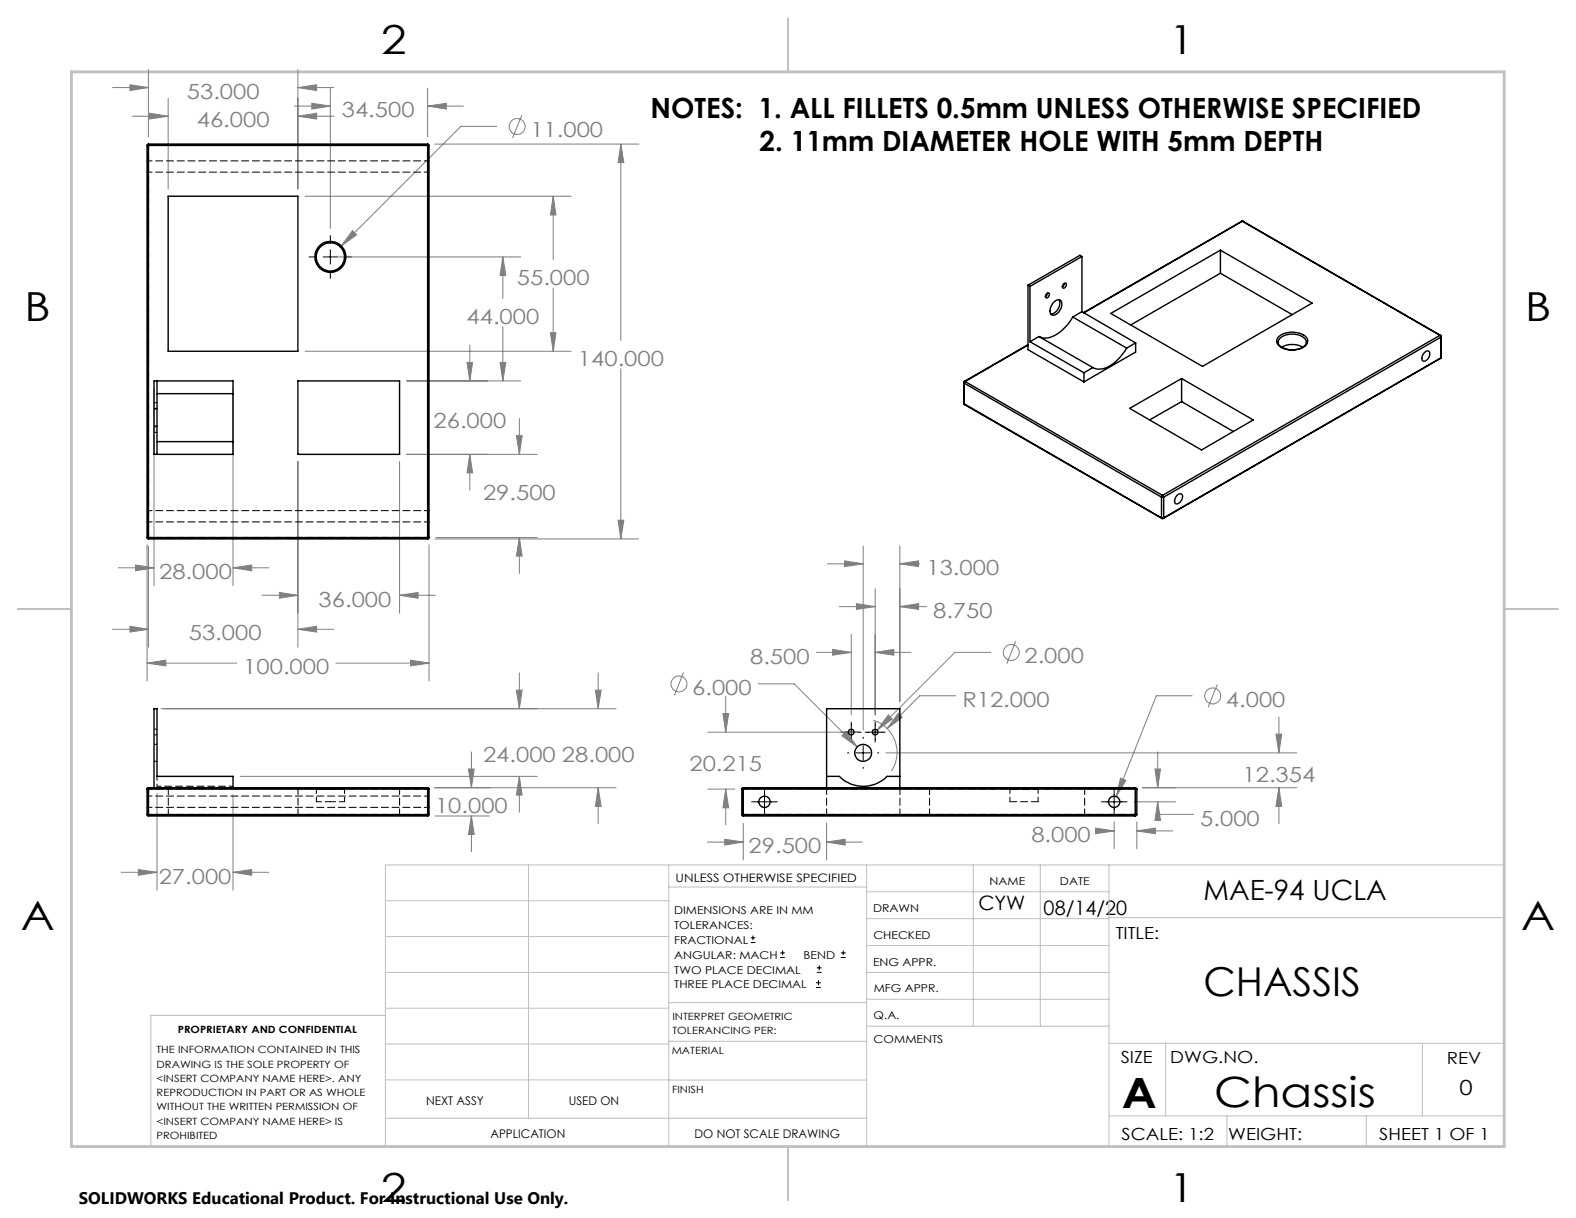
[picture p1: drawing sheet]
<svg xmlns="http://www.w3.org/2000/svg" width="279mm" height="216mm" viewBox="0 0 279 216" stroke-linecap="round" stroke-linejoin="round" font-family="sans-serif">
<g fill="none" stroke="#808080" stroke-width=".18">
<path d="M20 15.5h6.3M23 15l3.3 .5-3.3 .6zM26.3 12.3v12M29.8 17.4v16.1M52.2 18.8h6.4M52.8 12.3v21.2M52.8 15.5h6.4M52.8 15.5l3.3-.5v1.1zM55.3 18.3l3.3 .5-3.3 .5zM58.6 15.6v24.9M75.8 15.6v8.7M75.8 18.8h6.4"/>
<path d="M75.8 18.8l3.3-.5v1zM23.5 20.6h6.3M26.5 20.1l3.3 .5-3.3 .5zM52.8 20.6h6.4M52.8 20.6l3.3-.5v1zM54.1 34.8h47.1M77.1 25.5h36.1M88.1 22.4h-6.4l-21.2 21.2M92.5 20.4l-1.6 4M98.1 34.8v11.2M98.1 34.8l.5 3.3h-1zM110.1 25.5v34.8"/>
<path d="M110.1 25.5l.5 3.3h-1zM59.8 45.5h32.5M62.5 40.9l.7 .7-2.7 2zM89.1 45.5v7.4M89.1 57.9v9.6M89.1 45.5l.6 3.3h-1zM97.6 59h1l-.5 3.3zM98.1 51v11.3M27.3 68.8v35M41.3 68.8v35M54.1 62.3h47.1M72.1 67.5h20.2"/>
<path d="M82.8 64.2h1l-.5 3.3zM83.3 61.2v6.3M88.7 64.2h1l-.6 3.3zM91.5 77.2h1.1l-.5 3.3zM92.1 74.2v6.3M110.1 65.4v30.1M26.1 96.6v24.1M26.3 96.8v17.9M52.8 81.8v32.9M70.8 81.8v26.9M72.1 80.5h23.1M76.1 96.6v24.1"/>
<path d="M77.1 95.5h36.1M77.3 95.3h17.9M83.3 80.5l.5 3.3h-1zM83.3 80.5v6.4M92.1 95.3v6.3M92.1 95.3l.5 3.3h-1.1zM109.6 92.2h1l-.5 3.3zM146.7 99.9h6.3M149.7 99.4l3.3 .5-3.3 .5zM153 96.8v32.6M159.5 96.8v27.6M159.5 99.9h3.6"/>
<path d="M159.5 99.9l3.3-.5v1zM20 111.5h6.3M21 100.6h6.3M23 111l3.3 .5-3.3 .5zM24 100.2l3.3 .4-3.3 .6zM26.1 117.5h15.8M26.1 117.5l3.3-.5v1zM41.3 100.6h6.4M41.3 100.6l3.3-.4v1zM46.5 105.5h6.3M49.5 105l3.3 .5-3.3 .5zM52.8 111.5h6.4"/>
<path d="M52.8 111.5l3.3-.5v1zM59.5 117.5h16.6M70.8 105.5l3.3-.5v1zM70.8 105.5h6.4M72.8 117l3.3 .5-3.3 .5zM92.1 119.3v6.3M106 119.3v6.3M121.2 119.2l-1.6 4.1M144.7 115.6h6.2M147.6 115.1l3.3 .5-3.3 .5zM148.8 107.5h6.4M150.9 112.5v14.2"/>
<path d="M151.8 107l3.4 .5-3.4 .5zM155.2 115.6h6.3M155.2 104.4v22.3M155.2 115.6l3.3-.5v1zM159.5 107.5h4.8M159.5 107.5l3.3-.5v1zM175.6 115.6h-6.3l-13.8 13.8M180.1 113.6l-1.6 4.1M28.6 125.6h80.6M42.6 137.6h52.6M77.1 139.6h32.1M83 136.3h1.1l-.5 3.3z"/>
<path d="M83.6 133.3v6.3M91.5 122.3h1.1l-.5 3.3zM92.1 137.6v6.4M92.1 137.6l.5 3.3h-1.1zM105.6 122.3h1l-.6 3.3zM106 139.6l.6 3.3h-1zM106 139.6v6.4M125.5 129.8h26.6M125.5 139.9h4.7M128.2 126.5h1l-.5 3.3zM128.7 139.9l.5 3.3h-1zM128.7 123.4v6.4"/>
<path d="M128.7 139.9v6.3M134.4 121.2h6.4l11.2 11.2M150 129.7l2 2.7-2.7-2zM154.8 127.6a6 6 0 0 1 3.2 9.1M157.1 133.5h72.8M157.5 126.7l.7 .8-2.7 1.9zM159.2 126.4l.7 .8-2.6 2zM169.4 123.3h-6.3l-5.8 5.9M198.6 137.9l1 .4-1.7 2.9zM202.5 139.6h27.4M204.8 136.3h.9l-.5 3.3zM205.2 133.3v6.3"/>
<path d="M211.3 123.3h-6.3l-7.1 17.9M215.8 121.4l-1.6 4M226.2 130.1h1l-.5 3.4zM226.7 139.6l.5 3.3h-1zM226.7 127.1v6.4M226.7 139.6v6.4M21.5 154.6h6.3M24.5 154.1l3.3 .5-3.3 .6zM27.8 140.7v17.1M41.3 140.9v16.9M41.3 154.6h6.4M41.3 154.6l3.3-.5v1.1z"/>
<path d="M77.1 144.6h9.6M83.6 144.6v6.4M83.6 144.6l.5 3.3h-1.1zM125.4 149.3h6.4M128.5 148.8l3.3 .5-3.3 .5zM131.8 145.9v6.5M146.5 145.9v6.5M146.5 149.3h6.4M146.5 149.3l3.3-.5v1zM194.2 146.8l3.3 .5-3.3 .5zM194.6 147.3h2.9M197.5 145.7v4.8"/>
<path d="M201.1 142.1h7.3M201.5 145.7v4.8M201.5 147.3h6.4M201.5 147.3l3.3-.5v1zM205.2 142.1v2.3h6.4M205.2 142.1l.5 3.3h-.9z"/>
<circle cx="91.7" cy="22.4" r="1.42"/>
<circle cx="179.3" cy="115.6" r="1.41"/>
<circle cx="120.4" cy="121.2" r="1.41"/>
<circle cx="215" cy="123.4" r="1.41"/>
</g>
<g fill="none" stroke="#000" stroke-width=".18">
<path d="M54.8 45.5h1.2M57.3 45.5h2.5M58.6 41.8v1.2M58.6 44.3v2.5M58.6 48.1v1.2M61.1 45.5h1.2M135.5 139.8v4.6M149.1 129.8h3.6M150.2 133.5h.3M150.9 128v3.6M151.8 133.5h2.5M153 130.7v.2"/>
<path d="M153 132.2v2.5M153 136v.2M153.4 129.8h3.5M155.2 128v3.6M155.6 133.5h.2M197.5 139.8v4.6M133.2 142.1h4.6M195.3 142.1h4.5M133.1 167.1h.8M133.1 166.2h.8M133.5 165.8v.9M138.3 169.7h.8"/>
<path d="M138.3 168.9h.8M138.7 168.5v.8M144.7 175h.8M144.7 174.2h.8M144.8 172.4h.9M144.8 171.6h.9M145.1 173.8v.8M145.2 171.1v.9M149.1 169.7h.8M149.1 168.9h.8M149.5 168.5v.8"/>
</g>
<g fill="none" stroke="#c0c0c0" stroke-width=".18">
<path d="M68.3 159.7h50.3M93.7 153.3v44.9M118.6 153.3v49.9M118.6 157.2h35M153.6 153.3v49.9M153.6 158.1h43M172.5 153.3v28.6M184.4 153.3v28.6M196.6 153.3v49.9M266.7 153.3h-198.4v49.9M68.3 178.7h50.3M68.3 172.4h50.3"/>
<path d="M68.3 166h50.3M68.3 180h-41.6v23.2M118.6 177.7h35M153.6 167.6h43M153.6 162.8h43M153.6 172.4h43M153.6 177.1h43M196.6 162.7h70.1M68.3 198.2h85.3M68.3 185.1h50.3M68.3 191.4h50.3M118.6 191.5h35"/>
<path d="M118.6 184.6h35M153.6 181.9h43M196.6 197.8h70.1M196.6 184.9h70.1M206.7 184.9v12.9M217.5 197.8v5.4M242.2 197.8v5.4M252.2 184.9v12.9"/>
</g>
<path d="M139.7 3.2v9.5M3.1 107.9h9.6M266.7 107.9h9.5M139.7 203.2v9.6" fill="none" stroke="#c0c0c0" stroke-width=".25"/>
<path d="M12.7 12.7h254v190.5h-254z" fill="none" stroke="#c0c0c0" stroke-width=".5"/>
<path d="M105.6 122.3h1l-.6 3.3zM106 139.6l.6 3.3h-1zM24.5 154.1l3.3 .5-3.3 .6zM41.3 154.6l3.3-.5v1.1zM83.6 144.6l.5 3.3h-1.1zM83 136.3h1.1l-.5 3.3zM91.5 122.3h1.1l-.5 3.3zM92.1 137.6l.5 3.3h-1.1zM109.6 92.2h1l-.5 3.3zM110.1 25.5l.5 3.3h-1zM70.8 105.5l3.3-.5v1zM49.5 105l3.3 .5-3.3 .5zM83.3 80.5l.5 3.3h-1zM82.8 64.2h1l-.5 3.3zM52.8 111.5l3.3-.5v1zM23 111l3.3 .5-3.3 .5zM62.5 40.9l-2 2.7 2.7-2zM55.3 18.3l3.3 .5-3.3 .5zM75.8 18.8l3.3-.5v1zM97.6 59h1l-.5 3.3zM98.1 34.8l.5 3.3h-1zM89.1 45.5l.6 3.3h-1zM88.7 64.2h1l-.6 3.3zM52.8 15.5l3.3-.5v1.1zM23 15l3.3 .5-3.3 .6zM52.8 20.6l3.3-.5v1zM26.5 20.1l3.3 .5-3.3 .5zM41.3 100.6l3.3-.4v1zM24 100.2l3.3 .4-3.3 .6zM91.5 77.2h1.1l-.5 3.3zM92.1 95.3l.5 3.3h-1.1zM26.1 117.5l3.3-.5v1zM72.8 117l3.3 .5-3.3 .5zM150 129.7l-.7 .7 2.7 2zM159.2 126.4l-1.9 2.8 2.6-2zM198.6 137.9l-.7 3.3 1.7-2.9zM157.5 126.7l-2 2.7 2.7-1.9zM146.5 149.3l3.3-.5v1zM128.5 148.8l3.3 .5-3.3 .5zM194.2 146.8l3.3 .5-3.3 .5zM201.5 147.3l3.3-.5v1zM205.2 142.1l.5 3.3h-.9zM204.8 136.3h.9l-.5 3.3zM149.7 99.4l3.3 .5-3.3 .5zM159.5 99.9l3.3-.5v1zM226.2 130.1h1l-.5 3.4zM226.7 139.6l.5 3.3h-1zM151.8 107l3.4 .5-3.4 .5zM159.5 107.5l3.3-.5v1zM155.2 115.6l3.3-.5v1zM147.6 115.1l3.3 .5-3.3 .5zM128.2 126.5h1l-.5 3.3zM128.7 139.9l.5 3.3h-1z" fill="#808080"/>
<g fill="none" stroke="#000" stroke-width=".25">
<path d="M26.1 25.8h.2M26.1 25.8v69.5M26.3 25.5v.3M26.3 25.5l-.2 .3M26.3 25.8v69.5M26.3 25.5h49.5M26.3 25.8h49.5M29.8 34.8h23v27.5h-23zM75.8 25.5v.3M75.8 25.5l.3 .3M75.8 25.8h.3M75.8 25.8v69.5"/>
<path d="M76.1 25.8v69.5M220.1 39.2h.3M220.1 39.2h.1M220.1 39.2l-28 16.2M220.2 39.2h.2M220.2 39.2l35.1 20.2M220.2 39.2l-28 16.3M220.4 39.2l35 20.2M182.2 50.6v11.4l10 5.7M182.2 50.6l.4 .2M182.6 50.8v9.8M184.2 59.7l-1.6 .9"/>
<path d="M184.2 59.7l9.5 5.5M185.5 52.1a.29 .29 0 0 1 .5-.1 .29 .29 0 0 1-.1 .5l-.3 .3h-.2l-.1-.4zM185.7 52l-.4 .6M186.8 53.6a.74 .74 0 0 1 .8-.5 .74 .74 0 0 1 .6 .7 2 2 0 0 1-1.6 2.1 1.05 1.05 0 0 1-.3-1.6zM187.7 53.1a1.95 1.95 0 0 1-1.4 2.6M188.6 50.3l.3-.1a.49 .49 0 0 1 0 .6 .49 .49 0 0 1-.6 .2v-.3zM188.7 50.2l-.4 .6M190.2 56.2a6.6 6.6 0 0 1-4.9 3.7l-1.1-.2M190.2 56.2l9.5 5.5M191.8 45.5l-9.2 5.3M191.8 55.2l-1.6 1M191.8 45.5v9.7"/>
<path d="M191.8 45.5l-.3-.2-9.3 5.3M191.8 55.2l9.5 5.6M196.9 55.6l19.5-11.3 16.2 9.4-19.4 11.2zM216.4 44.3v4.1M216.4 48.4l-16 9.2M216.4 48.4l12.7 7.4M226.6 59.8a3.8 3.8 0 0 1 5.1 .1 1.25 1.25 0 0 1-.8 1.8 3.9 3.9 0 0 1-4.4-.7l-.2-.7zM255.3 59.4l.1 .4M255.3 59.4h.1M255.3 59.4l-49.2 28.4M255.4 59.4l.1 .3M255.4 59.8l-49.1 28.3"/>
<path d="M255.4 59.8v3.6M255.5 59.7l-.1 .1M255.5 59.7v3.6M27.8 67.5v13M27.8 69.8h13.5M27.8 78.3h13.5M41.3 69.8v8.5M41.3 69.8v-2.3h-14v13h14v-2.2M52.8 67.5h18v13h-18zM170.9 71.5l.1 .2M170.9 67.8v.1M170.9 71.5v.1"/>
<path d="M170.9 67.8v3.7M170.9 71.6l.1 .1M170.9 67.9l35 20.2M170.9 67.9v3.7M170.9 71.6l35 20.2M171 67.6l-.1 .2M171 67.6h.1M171 71.7l35 20.2M171.1 67.6l-.2 .3M171.1 67.6l35 20.2M182.2 61.2l-11.1 6.4M182.2 61.1l-11.2 6.5"/>
<path d="M182.6 60.6l9.6 5.5M192.2 66.1v1.6M193.7 65.2l-1.5 .9M199.7 61.7a7.2 7.2 0 0 1-4.5 3.7 2.17 2.17 0 0 1-1.5-.2M200.3 72.4l9.2-5.3 12.7 7.3-9.2 5.4zM201.3 60.8v1.6l-9.1 5.3M201.3 60.8l-1.6 .9M209.5 67.1v4.1M209.5 71.2l9.2 5.3M209.5 71.2l-5.7 3.2M227.2 61.6a3.8 3.8 0 0 1 3.8 0M231.6 60.6a1.81 1.81 0 0 1-1.9 1.3 2.77 2.77 0 0 1-3.1-1.1 1.49 1.49 0 0 1 1.4-1.4 3 3 0 0 1 3.6 1v.3"/>
<path d="M252.6 62.5a.53 .53 0 0 1 .7-.2 .53 .53 0 0 1 .1 .7 .94 .94 0 0 1-1.2 .9l-.1-.6zM255.4 63.5l-49.2 28.4M255.4 63.4v.1M255.4 63.4l-49.1 28.4M255.5 63.3l-.1 .2M255.5 63.3l-.1 .1M26.1 95.3h.2M26.1 95.3l.2 .2M26.3 95.3v.2M26.3 95.3h49.5M26.3 95.5h49.5M75.8 95.3h.3"/>
<path d="M75.8 95.3v.2M76.1 95.3l-.3 .2M205.9 88.1h.4M205.9 91.8h.4M205.9 91.8l.1 .1M205.9 88.1v3.7M206 91.9h.2M206.1 87.8l-.2 .3M206.1 87.8l.2 .3M206.3 91.8l-.1 .1M206.3 88.1v3.7M208.7 87.8a.53 .53 0 0 1 .8-.2 .53 .53 0 0 1 .1 .7 .94 .94 0 0 1-1.3 .9l-.1-.6z"/>
<path d="M26.1 139.9h.2M26.1 139.9v4.5M26.3 139.6v.3M26.3 139.6l-.2 .3M26.3 139.9h49.5M26.3 139.6h49.5M26.3 139.9v4.5M27.3 139.6v-14h.5v12h13.5v2M75.8 139.6v.3M75.8 139.9h.3M75.8 139.6l.3 .3M75.8 139.9v4.5"/>
<path d="M76.1 139.9v4.5M131.5 139.9h.3M131.5 139.9v4.5M131.8 139.6v.3M131.8 139.6l-.3 .3M131.8 139.9h69.5M131.8 139.6h69.5M131.8 139.9v4.5M146.5 137.6h2.3a5.9 5.9 0 0 0 8.5 0h2.2M146.5 139.6v-14h13v14M201.3 139.9h.2M201.3 139.6v.3"/>
<path d="M201.3 139.6l.2 .3M201.3 139.9v4.5M201.5 139.9v4.5M26.1 144.4l.2 .2M26.1 144.4h.2M26.3 144.4v.2M26.3 144.4h49.5M26.3 144.6h49.5M75.8 144.4v.2M75.8 144.4h.3M76.1 144.4l-.3 .2M131.5 144.4h.3"/>
<path d="M131.5 144.4l.3 .2M131.8 144.4v.2M131.8 144.4h69.5M131.8 144.6h69.5M201.3 144.4v.2M201.3 144.4h.2M201.5 144.4l-.2 .2"/>
<circle cx="58.6" cy="45.5" r="2.5"/>
<circle cx="58.6" cy="45.5" r="2.75"/>
<circle cx="150.9" cy="129.8" r=".51"/>
<circle cx="153" cy="133.4" r="1.5"/>
<circle cx="155.2" cy="129.8" r=".5"/>
<circle cx="135.5" cy="142.1" r="1.01"/>
<circle cx="197.5" cy="142.1" r="1"/>
</g>
<g fill="none" stroke="#000" stroke-width=".18" stroke-dasharray="1.3 .6">
<path d="M26.3 25.8v-.3M26.3 25.8h-.2M75.8 25.5v.3M76.1 25.8h-.3M27.3 76.6h.5M27.3 72.4h.5M27.3 75.5h.5M27.8 75.6h-.5M27.8 71.4h-.5M27.8 72.5h-.5M26.3 95.3h-.2M26.3 95.3v.2"/>
<path d="M75.8 95.5v-.2M76.1 95.3h-.3M26.1 139.9h.2M26.3 139.6v.3M27.3 130.3h.5M27.3 134.9h.5M27.8 129.3h-.5M27.8 131.9h-.5M55.8 139.6l.3 .3M61.1 139.9l.2-.3M75.8 139.9v-.3M75.8 139.9h.3"/>
<path d="M131.5 139.9h.3M131.8 139.9v-.3M178.8 139.6l.2 .3M184 139.9l.3-.3M201.3 139.9h.2M201.3 139.9v-.3M26.1 144.4h.2M26.3 144.6v-.2M29.8 144.6v-5M52.8 144.6v-5M70.8 144.6v-5M75.8 144.4v.2"/>
<path d="M75.8 144.4h.3M131.5 144.4h.3M131.8 144.6v-.2M146.5 144.6v-5M159.5 144.6v-5M164.8 144.6v-5M179 142.1h5M192.3 144.6v-5M201.3 144.4h.2M201.3 144.6v-.2"/>
</g>
<path d="M27.8 139.4v-1.8" fill="none" stroke="#000" stroke-width=".18" stroke-dasharray="1.3 .6" stroke-dashoffset=".9"/>
<path d="M26.1 30.5h50M76.1 28.5h-50M26.1 92.5h50M76.1 90.5h-50M58.6 139.9h-2.5h5h-2.5M184 139.9h-5h5M26.1 143.1h50M76.1 141.1h-50" fill="none" stroke="#000" stroke-width=".18" stroke-dasharray="1.3 .6" stroke-dashoffset=".4"/>
<path d="M75.8 139.9v4.5M201.3 139.9v4.5M26.3 144.4v-4.5M56.1 142.1h2.5M58.6 142.1h2.5M131.8 144.4v-4.5" fill="none" stroke="#000" stroke-width=".18" stroke-dasharray="1.3 .6" stroke-dashoffset=".3"/>
<path d="M26.3 25.8h49.5M75.8 95.3h-49.5M26.3 139.9h49.5M75.8 144.4h-49.5" fill="none" stroke="#000" stroke-width=".18" stroke-dasharray="1.3 .6" stroke-dashoffset=".7"/>
<path d="M27.8 139.4h13.5" fill="none" stroke="#000" stroke-width=".18" stroke-dasharray="1.3 .6" stroke-dashoffset=".6"/>
<path d="M56.1 139.9v2.2M179 139.9v2.2M61.1 142.1v-2.2M184 142.1v-2.2" fill="none" stroke="#000" stroke-width=".18" stroke-dasharray="1.3 .6" stroke-dashoffset=".5"/>
<path d="M75.8 25.8v69.5M26.3 95.3v-69.5M131.8 139.9h69.5M201.3 144.4h-69.5" fill="none" stroke="#000" stroke-width=".18" stroke-dasharray="1.3 .6" stroke-dashoffset=".2"/>
<g font-size="7.4">
<text x="198.9" y="196.3">A</text>
<text x="215.3" y="196.2">Chassis</text>
</g>
<g font-size="7.1">
<text x="67.6" y="9.6">2</text>
<text x="207.3" y="9.6">1</text>
<text x="4.4" y="56.9">B</text>
<text x="270.4" y="56.9">B</text>
<text x="3.7" y="164.9">A</text>
<text x="269.7" y="164.9">A</text>
<text x="213.4" y="176.6">CHASSIS</text>
<text x="67.6" y="213.1">2</text>
<text x="207.3" y="213.1">1</text>
</g>
<g font-size="4.9">
<text x="115.3" y="20.9">NOTES: 1. ALL FILLETS 0.5mm UNLESS OTHERWISE SPECIFIED</text>
<text x="134.7" y="26.8">2. 11mm DIAMETER HOLE WITH 5mm DEPTH</text>
<text x="213.4" y="159.5">MAE-94 UCLA</text>
</g>
<g font-size="3.7" fill="#808080">
<text x="33.1" y="17.5">53.000</text>
<text x="34.9" y="22.6">46.000</text>
<text x="60.6" y="20.8">34.500</text>
<text x="94" y="24.4">11.000</text>
<text x="91.6" y="50.5">55.000</text>
<text x="82.7" y="57.4">44.000</text>
<text x="102.5" y="64.8">140.000</text>
<text x="76.9" y="75.9">26.000</text>
<text x="85.6" y="88.6">29.500</text>
<text x="164.3" y="101.9">13.000</text>
<text x="28.2" y="102.6">28.000</text>
<text x="56.5" y="107.5">36.000</text>
<text x="33.5" y="113.5">53.000</text>
<text x="165.4" y="109.5">8.750</text>
<text x="43.1" y="119.5">100.000</text>
<text x="133" y="117.6">8.500</text>
<text x="181.6" y="117.6">2.000</text>
<text x="122.7" y="123.2">6.000</text>
<text x="170.6" y="125.3">R12.000</text>
<text x="217.3" y="125.3">4.000</text>
<text x="85.6" y="135.1">24.000 28.000</text>
<text x="122.2" y="136.6">20.215</text>
<text x="220.3" y="138.5">12.354</text>
<text x="77.1" y="144.1">10.000</text>
<text x="182.8" y="149.3">8.000</text>
<text x="212.8" y="146.3">5.000</text>
<text x="132.7" y="151.3">29.500</text>
<text x="28.1" y="156.6">27.000</text>
</g>
<text font-size="3.7" x="258.7" y="194.1">0</text>
<g font-size="3.5">
<text x="173.5" y="161.2">CYW</text>
<text x="185" y="162.1">08/14/20</text>
</g>
<g font-size="3">
<text x="197.8" y="166.4">TITLE:</text>
<text x="198.7" y="188.4">SIZE</text>
<text x="207.5" y="188.4">DWG.NO.</text>
<text x="256.5" y="188.5">REV</text>
<text x="198.8" y="202">SCALE: 1:2</text>
<text x="217.7" y="202.1">WEIGHT:</text>
<text x="244.5" y="202">SHEET 1 OF 1</text>
<text x="14" y="213.5">SOLIDWORKS Educational Product. For Instructional Use Only.</text>
</g>
<g font-size="2.1">
<text x="119.8" y="156.4">UNLESS OTHERWISE SPECIFIED</text>
<text x="75.5" y="195.9">NEXT ASSY</text>
<text x="100.9" y="195.9">USED ON</text>
<text x="87" y="201.7">APPLICATION</text>
<text x="123.1" y="201.8">DO NOT SCALE DRAWING</text>
</g>
<g font-size="1.9">
<text x="119.5" y="162">DIMENSIONS ARE IN MM</text>
<text x="154.8" y="161.6">DRAWN</text>
<text x="175.4" y="156.8">NAME</text>
<text x="187.9" y="156.9">DATE</text>
<text x="119.5" y="164.6">TOLERANCES:</text>
<text x="119.5" y="167.3">FRACTIONAL</text>
<text x="154.9" y="166.5">CHECKED</text>
<text x="119.5" y="169.9">ANGULAR: MACH</text>
<text x="119.5" y="172.6">TWO PLACE DECIMAL</text>
<text x="142.5" y="169.9">BEND</text>
<text x="154.8" y="171.2">ENG APPR.</text>
<text x="119.5" y="175.2">THREE PLACE DECIMAL</text>
<text x="154.9" y="175.9">MFG APPR.</text>
<text x="154.9" y="180.6">Q.A.</text>
<text x="154.9" y="184.8">COMMENTS</text>
</g>
<g font-size="1.8">
<text x="31.5" y="183.1">PROPRIETARY AND CONFIDENTIAL</text>
<text x="119.2" y="180.8">INTERPRET GEOMETRIC</text>
<text x="119.2" y="183.3">TOLERANCING PER:</text>
<text x="27.8" y="186.7">THE INFORMATION CONTAINED IN THIS</text>
<text x="27.8" y="189.2">DRAWING IS THE SOLE PROPERTY OF</text>
<text x="27.8" y="191.8">&lt;INSERT COMPANY NAME HERE&gt;. ANY</text>
<text x="119.1" y="186.9">MATERIAL</text>
<text x="27.8" y="194.3">REPRODUCTION IN PART OR AS WHOLE</text>
<text x="27.8" y="196.8">WITHOUT THE WRITTEN PERMISSION OF</text>
<text x="119.1" y="193.7">FINISH</text>
<text x="27.8" y="199.3">&lt;INSERT COMPANY NAME HERE&gt; IS</text>
<text x="27.8" y="201.9">PROHIBITED</text>
</g>
</svg>
